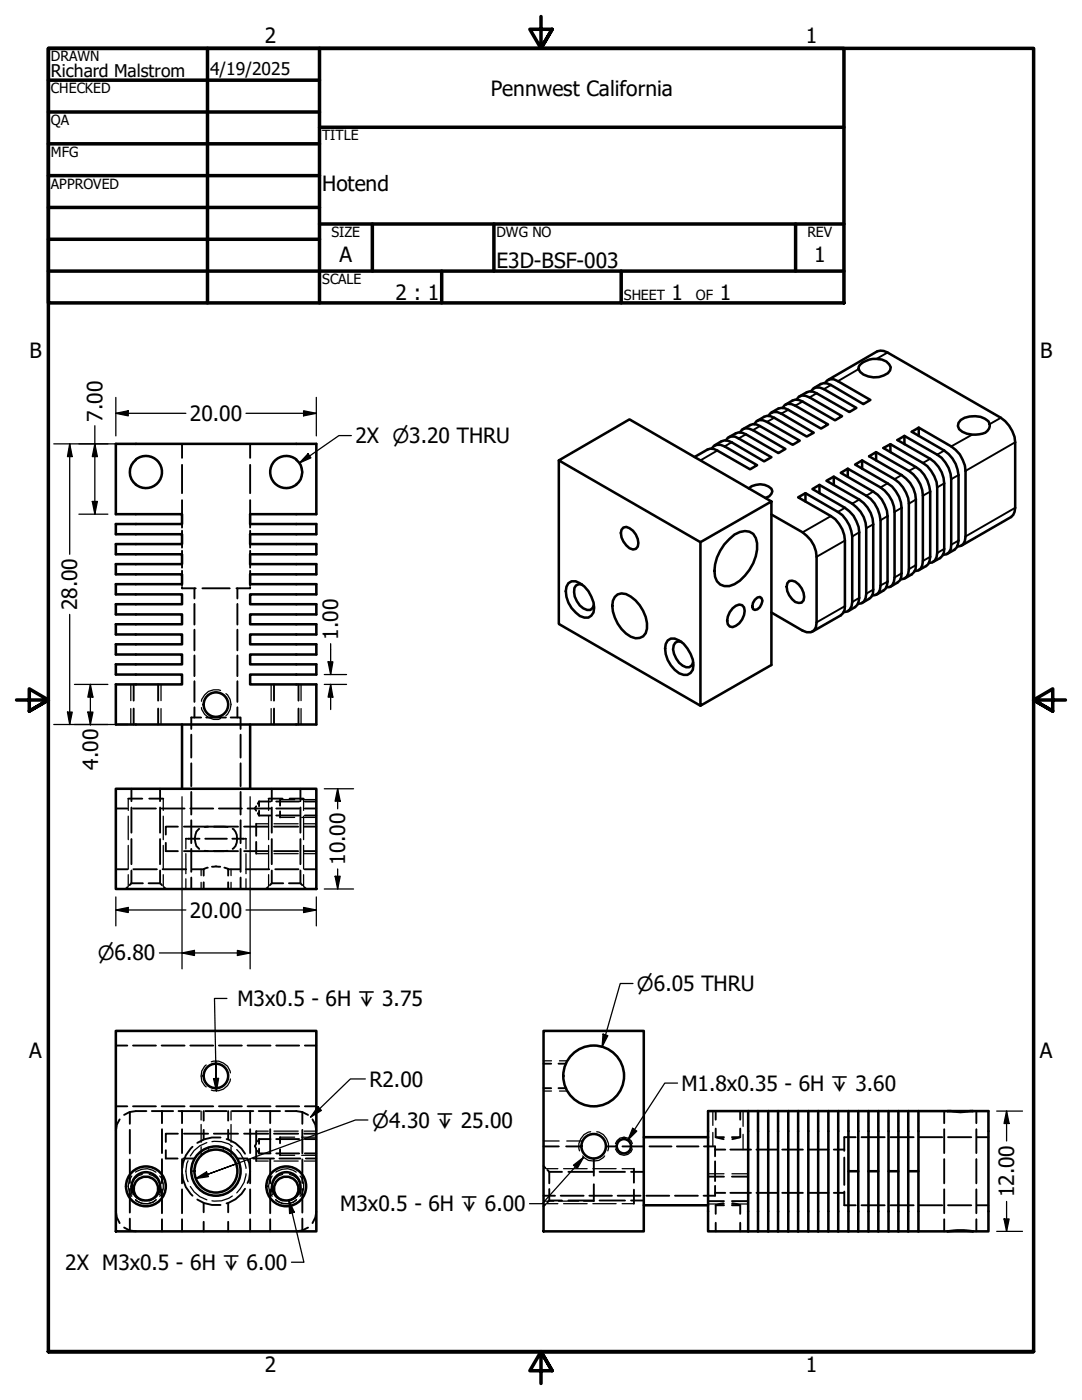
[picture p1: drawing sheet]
<svg xmlns="http://www.w3.org/2000/svg" width="216mm" height="279mm" viewBox="0 0 216 279" stroke-linecap="round" stroke-linejoin="round" font-family="sans-serif">
<!-- layer: Hidden Narrow (ANSI) -->
<g fill="none" stroke="#000" stroke-width=".25">
<path d="M26.1 136.6v3.2M32.1 136.6v3.2M44 137.8a2.85 2.85 0 0 0-3.8 2.2M45.1 138.4a2.87 2.87 0 0 1 0 4.4M54.1 136.6v3.2M60.1 136.6v3.2M25.6 159.4v2.3M26.1 141.4v3.2M32.1 141.4v3.2M32.6 159.4v2.3M40.2 141.2a2.85 2.85 0 0 0 3.8 2.2M53.6 159.4v2.3"/>
<path d="M54.1 141.4v3.2M55.9 159.6h2.9M60.1 141.4v3.2M60.2 159.6h2.9M60.6 159.4v2.3M25.6 162.9v4.7M25.6 168.7v4.7M25.6 174.6v2.3M32.6 162.9v4.7M32.6 168.7v4.7M32.6 174.6v2.3M37.1 167.4v2"/>
<path d="M37.1 170.4v4M37.1 175.4v2M40.1 173.5v1.3M40.1 176.1v1.3M46.1 173.5v1.3M46.1 176.1v1.3M49.1 167.4v2M49.1 170.4v4M49.1 175.4v2M51.1 164.4h2.4M51.1 170.4h2.4M53.6 162.9v4.7"/>
<path d="M53.6 168.7v4.7M53.6 174.6v2.3M54.7 164.4h4.8M54.7 170.4h4.8M55.9 163.1h2.9M60.2 163.1h2.9M60.6 162.9v4.7M60.6 168.7v4.7M60.6 174.6v2.3M60.7 164.4h2.4M60.7 170.4h2.4M41.1 212.5a2.87 2.87 0 0 0 0 4.4"/>
<path d="M42.2 211.9a2.94 2.94 0 0 1 3.8 2.2M46 215.3a2.84 2.84 0 0 1-3.8 2.3M108.5 217.7h1.5M108.5 211.7h1.5M111.6 217.7h1.6M111.6 211.7h1.6M26.3 234.7a3.3 3.3 0 0 0 0 4.1M27.1 239.5a3.1 3.1 0 0 0 4 0M27.1 233.9a3.4 3.4 0 0 1 4 0M27.1 239.4a2.87 2.87 0 0 0 4.1 0M28.4 234.4a2.91 2.91 0 0 0-2 4M29.8 234.4a2.91 2.91 0 0 1 2 4"/>
<path d="M31.9 234.7a3.1 3.1 0 0 1 0 4.1M37.5 231.6a5.2 5.2 0 0 0 0 4.2M38 236.8l.7 1.1 1.2 .9 1.4 .7M40.1 221.7v1.8M40.1 224.4v3.6M40.1 228.9v1.7M41.3 228l-1.4 .7-1.2 .9-.7 1.1M41.6 229v.3M41.6 229.5v.2M42.3 227.8a5.2 5.2 0 0 1 4.1 1M44.6 229v.3M44.6 229.5v.2"/>
<path d="M46.1 221.7v1.8M46.1 224.4v3.6M46.1 228.9v1.7M46.4 238.7a5.2 5.2 0 0 1-4.1 .9M47.2 229.4a5.6 5.6 0 0 1 1.9 3.8M49.1 234.3a5.6 5.6 0 0 1-1.9 3.8M51.1 225.7h2.4M51.1 231.7h2.4M54.3 234.7a3.3 3.3 0 0 0 0 4.1M54.7 225.7h4.8M54.7 231.7h4.8M55 239.4a2.96 2.96 0 0 0 4.2 0"/>
<path d="M55.1 239.5a3.1 3.1 0 0 0 4 0M55.1 233.9a3.4 3.4 0 0 1 4 0M55.9 226.9h2.9M55.9 230.6h2.9M56.4 234.4a2.91 2.91 0 0 0-2 4M57.8 234.4a2.91 2.91 0 0 1 2 4M59.9 234.7a3.1 3.1 0 0 1 0 4.1M60.2 226.9h2.9M60.2 230.6h2.9M60.7 225.7h2.4M60.7 231.7h2.4M108.5 239.7h2"/>
<path d="M108.5 227.7h3.1M109 233.2h2.3M111.4 239.7h4M112.5 233.2h4.7M113.1 227.7h3.1M116.3 230.7a2.87 2.87 0 0 0 4.3 0M116.5 239.7h2M117.9 225.9a2.94 2.94 0 0 0-2.3 3.8M118.3 233.2h4.6M119.1 225.9a2.94 2.94 0 0 1 2.2 3.8M122.8 228.2a1.75 1.75 0 0 1 1.7-1.3 1.75 1.75 0 0 1 1.7 1.3M122.8 229.3a1.75 1.75 0 0 0 1.7 1.3 1.75 1.75 0 0 0 1.7-1.3"/>
<path d="M124.1 233.2h2.4M141.3 234.3h3.2M142.2 221.7v2.9M142.2 226v2.8M146 234.3h3.3M148.3 221.7v3.1M148.3 226.4v3M109 240.2h2.3M112.5 240.2h4.7M118.3 240.2h4.6M124.1 240.2h2.4M141.3 240.3h3.2"/>
<path d="M146 240.3h3.3"/>
</g>
<!-- layer: Hidden (ANSI) -->
<g fill="none" stroke="#000" stroke-width=".38">
<path d="M36.3 88.6v2.8M36.3 92.8v5.6M36.3 99.8v2.8M49.9 88.6v2.8M49.9 92.8v5.6M49.9 99.8v2.8M36.3 104.6v.7M36.3 105.9v.7M36.3 108.6v.7M36.3 109.9v.7M36.3 112.6v.7M36.3 113.9v.7"/>
<path d="M36.3 116.6v.2M36.3 117.2v.2h2.8M38.8 117.4v2M40.4 117.4h5.4M47.4 117.4v2M49.9 104.6v.7M49.9 105.9v.7M49.9 108.6v.7M49.9 109.9v.7M49.9 112.6v.7M49.9 113.9v.7M49.9 116.6v.2"/>
<path d="M49.9 117.2v.2h-2.7M26.7 136.6v3.2M31.6 136.6v3.2M38.8 120.5v4.2M38.8 125.7v4.1M38.8 130.8v4.1M38.8 136v4.1M47.4 120.5v4.2M47.4 125.7v4.1M47.4 130.8v4.1M47.4 136v4.1M54.7 136.6v3.2"/>
<path d="M59.6 136.6v3.2M25.6 159.4h2.8M26.2 157.4v2.5M26.7 141.4v3.2M29.8 159.4h2.8M31.6 141.4v3.2M31.9 157.4v2.5M38.2 146.6v4.6M38.2 152.3v4.6M38.2 158.1v4.5M38.8 141.2v2M40.1 143.2h-1.9v2.3"/>
<path d="M41.1 143.2h4M46 143.2h2v2.3M47.4 141.2v2M48 146.6v4.6M48 152.3v4.6M48 158.1v4.5M51.7 160v.9M51.7 160l-.3 .4M51.7 160h2.3M53.6 159.4h2.8M54.2 157.4v2.5M54.7 141.4v3.2"/>
<path d="M55.1 160h4.6M55.9 159.6v1.2M57.8 159.4h2.8M59.6 141.4v3.2M59.9 157.4v2.5M60.8 160h2.3M23.1 173.5h2.4M23.1 161.4h2.3M25.5 177l-.4 .4M26.2 176.3h2.3M26.2 176.3l-.4 .4M26.2 161.2v5"/>
<path d="M26.2 167.4v5.1M26.2 173.7v2.6M26.5 161.4h4.6M26.6 173.5h4.7M29.7 176.3h2.2M31.9 176.3l.4 .4M31.9 161.2v5M31.9 167.4v5.1M31.9 173.7v2.6M32.3 161.4h4.5M32.4 173.5h4.7M32.7 177l.4 .4"/>
<path d="M33.1 168.2v1.7h2.4M35.5 165h-2.4v1.6M36.7 165h4.8M36.7 169.9h4.8M37.1 167.4h.2M37.5 167.4h2.3M38 161.4h4.5M38.2 163.7v4.6M38.2 169.4v4.6M38.2 175.1v2.3M38.3 173.5h2.3M39.8 165.4a2.69 2.69 0 0 0 0 4"/>
<path d="M40.6 173.5v1.3M40.6 176.1v1.3M40.8 165h4.6M40.8 169.8h4.6M41 167.4h4.3M41.5 173.2l-.9 .3M42.3 173h1.6M42.7 165h4.8M42.7 169.9h4.8M43.7 161.4h4.6M44.8 173.2l.7 .3M45.5 173.5v1.3"/>
<path d="M45.5 176.1v1.3M45.5 173.5h2.4M46.4 167.4h2.3M46.4 165.4a2.69 2.69 0 0 1 0 4M48 163.7v4.6M48 169.4v4.6M48 175.1v2.3M48.7 165h4.8M48.7 169.9h4.8M48.9 167.4h.2M49.1 173.5h4.6M49.4 161.4h4.6"/>
<path d="M51.1 164.4v2.4M51.1 168v2.4M51.1 160.9l-.2 .5 .2 .4M51.4 162.3l.3 .5M51.7 161.8v1M51.7 162.8h2.3M53.5 177l-.4 .4M54.2 176.3h2.3M54.2 176.3l-.4 .4M54.2 161.2v5M54.2 167.4v5.1M54.2 173.7v2.6"/>
<path d="M54.7 165h4.8M54.7 169.9h4.8M54.9 173.5h4.7M55.1 162.8h4.6M55.1 161.4h4.6M55.9 161.9v1.2M57.7 176.3h2.2M59.9 176.3l.4 .4M59.9 161.2v5M59.9 167.4v5.1M59.9 173.7v2.6M60.7 177l.4 .4"/>
<path d="M60.7 165h2.4M60.7 169.9h2.4M60.8 173.5h2.3M60.8 162.8h2.3M60.8 161.4h2.3M23.1 208.7h2.3M26.5 208.7h4.6M32.3 208.7h4.5M38 208.7h4.5M43.7 208.7h4.6M49.4 208.7h4.6M55.1 208.7h4.6"/>
<path d="M60.8 208.7h2.3M108.5 217.2h1.5M108.5 212.3h1.5M111.4 217.2h1.5M111.4 212.3h1.5M23.1 220.8h2.3M23.9 223.4l-.6 1.1-.2 1.2M25.9 221.9v2.4M25.9 225.5v4.7M25.9 231.4v4.7M25.9 237.3v4.7M26.5 220.8h4.6"/>
<path d="M27.4 239l1 .6M29.2 221.7h-2.1l-1.3 .2-1 .6M30.3 221.7h4.2M30.9 239l-1.2 .6M32.3 220.8h4.5M32.3 221.7v2.5M32.3 225.4v4.7M32.3 231.3v4.9M32.3 237.4v4.7M33.1 229.6v1.6h2.3M35.5 226.3h-2.4v1.6M35.6 221.7h4.3"/>
<path d="M36.3 221.7v2.5M36.3 225.4v4.7M36.3 231.3v4.9M36.3 237.4v4.7M36.4 234.3a6.1 6.1 0 0 0 2 4.3M36.6 231.2h2.3M36.7 226.3h4.8M38 220.8h4.5M38.4 228.9a6.2 6.2 0 0 0-2 4.2M39.4 239.4a6.9 6.9 0 0 0 4.6 1.1M40.6 221.7v1.9M40.6 225.5v1.9"/>
<path d="M41 221.7h4.2M42.7 226.3h4.8M43.7 220.8h4.6M44 227a6.9 6.9 0 0 0-4.6 1.1M45.2 227.3a6.1 6.1 0 0 1 3.7 3M45.5 221.7v1.9M45.5 225.5v1.9M46.3 221.7h4.2M47.3 231.2h2.1M48.7 226.3h4.8M48.9 237.2a6.1 6.1 0 0 1-3.7 3M49.4 231.4a5.7 5.7 0 0 1 0 4.7"/>
<path d="M49.4 220.8h4.6M49.9 221.7v2.5M49.9 225.4v4.7M49.9 231.3v4.9M49.9 237.4v4.7M50.5 231.2h4.2M51.1 228.3l-.2 .4 .2 .5M51.1 225.7v2.5M51.1 229.4v2.3M51.4 229.7l.3 .5M51.6 221.7h4.3M51.7 227.3v1"/>
<path d="M51.7 229.2v1M51.7 227.3l-.3 .5M51.7 227.3h2.3M51.7 230.2h2.3M53.9 221.7v2.5M53.9 225.4v4.7M53.9 231.3v4.9M53.9 237.4v4.7M54.7 226.3h4.8M55.1 227.3h4.6M55.1 230.2h4.6M55.1 220.8h4.6"/>
<path d="M55.4 239l1.1 .6M55.8 231.2h4.1M55.9 226.9v1.3M55.9 229.4v1.2M57 221.7h2.1l1.2 .2 1.2 .6M58.9 239l-1.2 .6M60.3 221.9v2.4M60.3 225.5v4.7M60.3 231.4v4.7M60.3 237.3v4.7M60.7 226.3h2.4M60.8 227.3h2.3"/>
<path d="M60.8 230.2h2.3M60.8 220.8h2.3M61 231.2h2.1M62.4 223.4l.5 1.1 .2 1.2M108.5 238.6h2.2M108.5 228.8h3M108.5 232.7l.3 .4M109.2 233.5l.4 .4M109.6 233.9v2.3M109.6 237.3v2.3M109.6 239.6l-.4 .4M109.6 239.6h2.5"/>
<path d="M109.6 233.9h2.5M111.9 238.6h4.6M113 228.8h3M113.4 239.6h5M113.4 233.9h5M117.6 238.6h4.5M118.5 231.2v3.4M118.5 236.3v3.4M119.6 239.6h5.1M119.6 233.9h5.1M120.9 228.8h2.2M123.3 238.6h4.5"/>
<path d="M124.2 228.8h4.3M125.9 239.6h2.6M125.9 233.9h2.6M126.5 233.2v2.8M126.5 237.4v2.8M129 238.6h4.5M129.6 228.8h4.4M134.7 238.6h4.6M135.1 228.8h4.3M140.5 228.8h2.2v2M141.3 239.7h3.2M141.3 234.8h3.2"/>
<path d="M142.7 231.8v3.9M142.7 236.7v1.9h-2.3M142.7 238.1h2M142.7 229.4h2M142.8 226.9l1.6 .4M142.8 226.9h1.7M142.8 221.7v1.8M142.8 225.2v1.7M145.7 238.1h4.2M145.7 229.4h4.2M146 226.9h1.7M146 239.7h3.3"/>
<path d="M146 234.8h3.3M147.7 226.9l-1.6 .4M147.7 221.7v1.8M147.7 225.2v1.7M150.9 238.1h4.2M150.9 229.4h4.2M156.1 238.1h4.1M156.1 229.4h4.1M161.2 238.1h4.2M161.2 229.4h4.2M166.4 238.1h2.1M166.4 229.4h2.1"/>
<path d="M168.5 231v5.5M168.5 237.8v2.7h2.3M170.8 226.9h-2.3v2.8M171.9 226.9h4.6M177.7 226.9h4.6M183.5 226.9h4.5M188.4 221.7v2.5M188.4 225.4v4.7M188.4 231.3v4.9M188.4 237.4v4.7M189.2 226.9h4.6M194.8 221.7v2.5"/>
<path d="M194.8 225.4v4.7M194.8 231.3v4.9M194.8 237.4v4.7M194.9 226.9h2.3M23.1 241.7l.2 1.3 .6 1.1M24.8 245l1 .6 1.3 .1M25.9 243.2v2.4M32.3 243.3v2.4M36.3 243.3v2.4M40.6 240.1v1.8M40.6 243.8v1.9M45.5 240.1v1.8"/>
<path d="M45.5 243.8v1.9M49.9 243.3v2.4M53.9 243.3v2.4M60.3 243.2v2.4M61.5 245l-1.2 .6-1.2 .1M63.1 241.7l-.2 1.3-.5 1.1M108.8 240.3l-.3 .4M142.8 240.5h1.7M142.8 240.5v1.8M142.8 244v1.7M144.4 240.2l-1.6 .3M146 240.5h1.7"/>
<path d="M146.1 240.2l1.6 .3M147.7 240.5v1.8M147.7 244v1.7M171.9 240.5h4.6M177.7 240.5h4.6M183.5 240.5h4.5M188.4 243.3v2.4M189.2 240.5h4.6M194.8 243.3v2.4M194.9 240.5h2.3"/>
</g>
<!-- layer: Visible (ANSI) -->
<g fill="none" stroke="#000" stroke-width=".51">
<path d="M158.9 79.8a1.69 1.69 0 0 1 2.6-.5l6.5 3.8-1.4 .8-7.2-4.1h-.7l-.6 .1-1.4 .9M161.8 78.1a1.77 1.77 0 0 1 2.6-.4l6.5 3.7-1.4 .8-7.3-4-.7-.1-.5 .2-1.5 .8M164.6 76.5a1.74 1.74 0 0 1 2.6-.4l6.5 3.7-1.4 .8-6.5-3.8-.8-.3h-.6l-.6 .1-1.4 .9M165.2 75.8l9.9-5.7 1.2-.1 .8 .4 22.6 13a6.4 6.4 0 0 1 2.9 4.9v13l-.4 1.4-.5 .5-9.9 5.7M171.8 72.6l.5-.3a4.7 4.7 0 0 1 4.5-.2l.6 .6 .3 .6-.1 .6a3.9 3.9 0 0 1-4.4 1.2 1.97 1.97 0 0 1-1.9-1.8zM23.1 88.6h40v14h-13.2v2h13.2v2h-13.2v2h13.2v2h-13.2v2h13.2v2h-13.2v2h13.2v2h-13.2v2h13.2v2h-13.2v2h13.2v2h-13.2v2h13.2v2h-13.2v2h13.2v2h-13.2v2h13.2v8h-40v-8h13.2v-2h-13.2v-2h13.2v-2h-13.2v-2h13.2v-2h-13.2v-2h13.2v-2h-13.2v-2h13.2v-2h-13.2v-2h13.2v-2h-13.2v-2h13.2v-2h-13.2v-2h13.2v-2h-13.2v-2h13.2v-2h-13.2zM27.1 91.7a3.2 3.2 0 0 1 4.4 .3 3.2 3.2 0 0 1 0 4.4 3.2 3.2 0 0 1-4.4 .3M27.1 91.8a3.1 3.1 0 0 0 0 4.9M59.1 91.7a3.2 3.2 0 0 0-5 1.5 3.2 3.2 0 0 0 3.2 4.2 3.2 3.2 0 0 0 2.7-4.6l-.9-1M111.5 91.9v32.6l28.3 16.3M142 89.5a1.81 1.81 0 0 1 2.6-.4l6.5 3.7-1.4 .9-7.3-4.1-.7-.1-.5 .2-2.6 1.5M144.8 87.9a1.65 1.65 0 0 1 2.6-.4l6.5 3.7-1.4 .9-6.5-3.8-.8-.4h-.6l-.6 .2-1.4 .8"/>
<path d="M147.6 86.3a1.69 1.69 0 0 1 2.6-.4l6.5 3.7-1.4 .8-7.2-4-.7-.1-.6 .2-1.4 .7M149.4 97.5a3.4 3.4 0 0 1 4.5 0l.2 .5-.2 .6-.4 .5-.8 .3M150.5 84.6a1.61 1.61 0 0 1 2.5-.4l6.6 3.7-1.4 .9-7.3-4.1-.7-.1-.5 .2-1.5 .9M153.3 83a1.81 1.81 0 0 1 2.6-.5l6.5 3.9-1.4 .7-7.3-4-.7-.1-.5 .2-1.4 .8M156.1 81.4a1.61 1.61 0 0 1 2.6-.4l6.5 3.7-1.4 .8-7.2-4h-1.3l-1.4 .9M160.7 98.4v1.7M163.5 96.8v1.6M166.4 95.1v1.7M169.2 93.5v1.6M172 91.9v1.6M174.8 91.9v-1.7l-1.4 .9 6.5 3.7a6 6 0 0 1 2.9 4.9l-.1 13.9-.8 1-1.4 .8M174.8 90.2l6.6 3.8a6.2 6.2 0 0 1 2.7 4.9v13.1a1.69 1.69 0 0 1-1.6 2"/>
<path d="M177.7 90.2v-1.6l-1.4 .8 6.5 3.8a6.1 6.1 0 0 1 2.8 4.9v13l-.4 1.5-1.9 1.2M177.7 88.6l6.4 3.8a6.4 6.4 0 0 1 2.9 4.9v13.1a1.67 1.67 0 0 1-1.6 1.9M180.5 88.6v-1.6l-1.4 .8 6.5 3.8a6.2 6.2 0 0 1 2.8 4.9l-.1 13.8-.3 .6-.4 .5-1.4 .7M180.5 87l6.5 3.7a6.2 6.2 0 0 1 2.8 4.9v13.1a1.69 1.69 0 0 1-1.6 2M183.3 87v-1.7l-1.4 .9 6.5 3.7a6.4 6.4 0 0 1 2.9 4.9v13.1l-.4 1.4-.5 .4-1.4 .9M183.3 85.3l6.5 3.8a6 6 0 0 1 2.9 4.9v13.1a1.69 1.69 0 0 1-1.7 2M191.7 83.8a4.7 4.7 0 0 1 5.5 .3 1.63 1.63 0 0 1-1.2 2.5 5 5 0 0 1-4.6-.9l-.3-.7 .2-.6zM113.4 116.4l.6-.4a4.2 4.2 0 0 1 4 3.1 3.4 3.4 0 0 1 0 3.8 2.21 2.21 0 0 1-3.1-.7 5.5 5.5 0 0 1-1.9-5.1zM116.1 116.6h-.6l-.6 .2a2.91 2.91 0 0 0 .2 3.2 2.77 2.77 0 0 0 2.7 1.7l.4-.4 .3-.5M122.7 119.1a2.18 2.18 0 0 1 3.2 0 7.5 7.5 0 0 1 3.2 6.4 2.04 2.04 0 0 1-3.2 1.6 7.3 7.3 0 0 1-3.6-7.2zM124.4 105.3l.6-.1a3.4 3.4 0 0 1 2.3 3.9l-.4 .4-.6 .2a3.5 3.5 0 0 1-2.3-4zM145.5 107.6a4 4 0 0 1 4-1.5 3.1 3.1 0 0 1 1.6 3.6 9.5 9.5 0 0 1-4.5 6.9 2.58 2.58 0 0 1-3 0 2.58 2.58 0 0 1-1-2.7 8.9 8.9 0 0 1 2.9-6.3z"/>
<path d="M150.6 119.7l.5-.4 .5-.2 .4 .3 .1 .5a1.91 1.91 0 0 1-1.5 1.8l-.4-.2-.1-.5 .1-.7zM153.9 100.1l-14.1 8.1-28.3-16.3 14.1-8.2 28.3 16.4v32.6l-14.1 8.1v-32.6M153.9 102.7l6.2 3.5a6.2 6.2 0 0 1 2.8 4.9v13.1l-.1 1a1.66 1.66 0 0 1-2.7 .7l-6.2-3.7M157.5 116a2.22 2.22 0 0 1 2.5 1.4 2.2 2.2 0 0 1 0 2.9h-.6a3.4 3.4 0 0 1-2.4-3.2l.1-.7zM174 118.9a1.69 1.69 0 0 0 1.7-2.1v-13a6.4 6.4 0 0 0-2.9-4.9l-6.4-3.8-1.5 .8 6.5 3.8a6.2 6.2 0 0 1 2.8 4.9v13.9l-.3 .6-.5 .4-1.4 .8M176.8 117.2h.7l.6-.4 .3-.7 .1-.8v-13.1a6.1 6.1 0 0 0-2.8-4.9l-6.5-3.8-1.4 .9 6.4 3.7a6 6 0 0 1 2.9 4.9v13.1l-.4 1.4-1.8 1.2M179.7 115.6a1.69 1.69 0 0 0 1.7-2v-13.1a6.4 6.4 0 0 0-2.9-4.9l-6.5-3.7-1.4 .8 6.5 3.8a6.2 6.2 0 0 1 2.8 4.8l-.1 13.9-.2 .6-1.9 1.3M133.2 127.8l.7-.4a3.7 3.7 0 0 1 3.3 2 5 5 0 0 1 1 4.3 1.74 1.74 0 0 1-2.7 .7 5.8 5.8 0 0 1-2.7-5.9zM136 128.1l-.7-.1a1.71 1.71 0 0 0-.8 2.5 3.9 3.9 0 0 0 2.4 2.7h.6l.5-.4 .3-.6M146.2 121.4l.6-.5 .7-.2 .6 .1a2.2 2.2 0 0 1 0 2.8l-.6 .8-.7 .5-.6 .3-.6-.2a2.2 2.2 0 0 1 0-2.8zM168.3 122.2a1.77 1.77 0 0 0 1.8-2.1v-13a6.4 6.4 0 0 0-2.9-4.9l-6.5-3.8-1.4 .9 6.5 3.7a6.2 6.2 0 0 1 2.8 4.9l-.1 13.8-.3 .7-.4 .4-5.7 3.2M171.2 120.5a1.69 1.69 0 0 0 1.6-2v-13.1a6.1 6.1 0 0 0-2.7-4.9l-6.6-3.7-1.4 .8 6.5 3.7a6 6 0 0 1 2.8 4.9v13.1l-.3 1.4-.5 .5-1.4 .8"/>
<path d="M23.1 157.4h40v20h-40zM36.3 144.6v12.8M49.9 144.6v12.8M23.1 205.7h40v40h-40zM108.5 205.7h20v40h-20zM27.4 239a2.44 2.44 0 0 1 0-3.5 2.44 2.44 0 0 1 3.4 0 2.44 2.44 0 0 1 .1 3.5M55.4 239a2.44 2.44 0 0 1 0-3.5 2.44 2.44 0 0 1 3.4 0 2.44 2.44 0 0 1 .1 3.5M128.5 226.9h12.8M149.3 221.7v24M151.3 221.7v24M153.3 221.7v24M155.3 221.7v24"/>
<path d="M157.3 221.7v24M159.3 221.7v24M161.3 221.7v24M163.3 221.7v24M165.3 221.7v24M167.3 221.7v24M169.3 233.7h2M169.3 221.7v24M171.3 221.7v24M173.3 233.7h2M173.3 221.7v24M175.3 221.7v24"/>
<path d="M177.3 233.7h2M177.3 221.7v24M179.3 221.7v24M181.2 233.7h2.1M181.2 221.7v24M183.3 221.7v24M189.1 221.7a16.6 16.6 0 0 0 5 0M128.5 240.5h12.8M149.3 245.7h-8v-24h55.9v24h-3.1M149.3 245.7h44.8M189.1 245.7a16.6 16.6 0 0 1 5 0"/>
<circle cx="43.1" cy="140.6" r="2.44"/>
<circle cx="43.1" cy="214.7" r="2.44"/>
<circle cx="118.5" cy="214.7" r="6.1"/>
<circle cx="29.1" cy="236.8" r="2.83"/>
<circle cx="29.1" cy="236.8" r="4"/>
<circle cx="43.1" cy="233.7" r="4.3"/>
<circle cx="43.1" cy="233.7" r="4.9"/>
<circle cx="57.1" cy="236.8" r="2.83"/>
<circle cx="57.1" cy="236.8" r="4"/>
<circle cx="118.5" cy="228.8" r="2.44"/>
<circle cx="124.5" cy="228.8" r="1.43"/>
</g>
<!-- layer: Visible Narrow (ANSI) -->
<g fill="none" stroke="#000" stroke-width=".38">
<path d="M162.9 78.5l-1.4 .8M165.8 76.8l-1.4 .9M171.3 73.7l-4.1 2.4M177.1 70.4l-2.2 1.2M143.1 89.9l-3.3 2M146 88.3l-1.4 .8M148.8 86.7l-1.4 .8M151.6 85l-1.4 .9M154.5 83.4l-1.5 .8M157.3 81.8l-1.4 .7M160.1 80.1l-1.4 .9M171.4 99.7l-1.3 .8"/>
<path d="M174.2 98.1l-1.4 .8M177.1 96.5l-1.4 .8M179.9 94.8l-1.4 .8M182.8 93.2l-1.4 .8M182.8 99.7l-1.4 .8M185.6 91.6l-1.5 .8M185.6 98.1l-1.5 .8M188.4 89.9l-1.4 .8M188.4 96.5l-1.4 .8M191.3 94.8l-1.5 .8M194 86.7l-4.2 2.4M199.7 83.4l-2.2 1.2"/>
<path d="M202.6 88.3l-9.9 5.7M165.8 103l-5.7 3.2M168.6 101.3l-1.4 .9M168.6 107.9l-5.7 3.2M171.4 119.3l-1.3 .8M171.4 106.2l-1.3 .9M174.2 117.7l-1.4 .8M174.2 104.6l-1.4 .8M177.1 116.1l-1.4 .7M177.1 103l-1.4 .8M179.9 114.4l-1.4 .9M179.9 101.3l-1.4 .9"/>
<path d="M182.8 112.8l-1.4 .8M185.6 111.1l-1.5 .9M188.4 109.5l-1.4 .9M191.3 107.9l-1.5 .8M202.6 101.3l-9.9 5.8M168.6 121l-5.7 3.2"/>
</g>
<!-- layer: Border (ANSI) -->
<g fill="none" stroke="#000" stroke-width=".7">
<path d="M9.7 9.7h158.7v50.8h-158.7zM9.7 16h54.1M41.4 9.7v50.8M63.8 9.7v50.8M107.9 3.3v6.4l-2.2-3.9h4.5l-2.3 3.9 2.3-3.9M9.7 22.4h54.1M9.7 28.7h54.1M9.7 35.1h54.1M63.8 25.4h104.6M9.7 41.4h54.1M9.7 47.8h54.1M9.7 54.1h158.7"/>
<path d="M63.8 44.7h104.6M74.3 44.7v9.4M88.1 54.1v6.4M98.6 44.7v9.4M124 54.1v6.4M158.7 44.7v9.4M3.3 139.7h6.4l-3.9-2.2v4.4l3.9-2.2-3.9 2.2M212.6 139.7h-6.4l3.9-2.2v4.4l-3.9-2.2 3.9 2.2M9.7 269.7v-260h196.5v260h-196.5h196.5M110.2 273.6l-2.3-3.9 2.3 3.9h-4.5l2.2-3.9v6.4"/>
</g>
<!-- layer: Dimension (ANSI) -->
<g fill="none" stroke="#000" stroke-width=".25">
<path d="M23.1 79.3v7.7M63.1 79.3v7.7M10.7 88.6h14.8M13.9 88.6l.5 2.5h-.9zM13.9 88.6v22M18.9 88.6l.5 2.5h-1zM18.9 85v17.6M23.1 82.5l2.5-.5v1zM23.1 82.5h14M49.1 82.5h14M60.6 82l2.5 .5-2.5 .5zM15.7 102.6h5.8"/>
<path d="M18.4 100.1h1l-.5 2.5zM13.9 122.6v22M14.9 136.6h6.6M18 136.6l.5 2.5h-1zM18 136.6v8.1M64.7 136.6h4.5M64.7 134.6h4.5M65.5 132.1h.9l-.4 2.5zM66 136.6l.4 2.5h-.9zM66 128.5v6.1M66 136.6v5M10.7 144.6h14.8"/>
<path d="M13.5 142.1h.9l-.5 2.5zM17.5 142.1h1l-.5 2.5zM36.3 159v34.4M49.9 159v34.4M64.7 157.4h5.8M67.4 157.4l.5 2.5h-1zM67.4 157.4v4M23.1 179v5.8M63.1 179v5.8M64.7 177.4h5.8M66.9 174.9h1l-.5 2.5zM67.4 173.4v4"/>
<path d="M23.1 181.6l2.5-.5v1zM23.1 181.6h14M31.8 190.2h18.1M36.3 190.2l2.5-.5v1zM47.4 189.7l2.5 .5-2.5 .5zM49.1 181.6h14M60.6 181.1l2.5 .5-2.5 .5zM72.9 215.3h-3l-7.9 7.6M63.4 220.9l.7 .7-2.1 1.3zM198.9 221.7h5.1M200.9 221.7l.5 2.5h-1.1zM200.9 221.7v6"/>
<path d="M200.9 239.8v5.9M198.9 245.7h5.1M200.3 243.3h1.1l-.5 2.4z"/>
</g>
<g fill="#000">
<path d="M13.9 88.6l.5 2.5h-.9zM18.9 88.6l.5 2.5h-1zM23.1 82.5l2.5-.5v1zM60.6 82l2.5 .5-2.5 .5zM18.4 100.1h1l-.5 2.5zM18 136.6l.5 2.5h-1zM65.5 132.1h.9l-.4 2.5zM66 136.6l.4 2.5h-.9zM13.5 142.1h.9l-.5 2.5zM17.5 142.1h1l-.5 2.5zM67.4 157.4l.5 2.5h-1zM66.9 174.9h1l-.5 2.5z"/>
<path d="M23.1 181.6l2.5-.5v1zM36.3 190.2l2.5-.5v1zM47.4 189.7l2.5 .5-2.5 .5zM60.6 181.1l2.5 .5-2.5 .5zM63.4 220.9l.7 .7-2.1 1.3zM200.9 221.7l.5 2.5h-1.1zM200.3 243.3h1.1l-.5 2.4z"/>
</g>
<!-- layer: Symbol (ANSI) -->
<g fill="none" stroke="#000" stroke-width=".25">
<path d="M60.1 93a3.2 3.2 0 0 1 0 2.4M61.5 90.6l.5 .8-2.2 1zM70.1 86.9h-2.5l-7.8 5.5M45.3 199.3h-2.5l.3 16v-3.6M126.3 196.3h-2.5l-3.7 12.6M42.6 215.3l1-.1-.4 2.5zM43.1 215.3l.1 2.4M120.3 206.4l1 .3-1.2 2.2zM135.2 216.2h-2.5l-7.4 11.3M39.1 235.2l2.1-1.3 .4 .9zM41.4 234.4l-2.3 .8M57.7 239.6l1 2.3-.9 .3z"/>
<path d="M57.7 239.6l2.9 12.3h-2.4M73.4 223.5h-2.5l-29.5 10.9 5.7-2.1M114.4 232.5l2.1-1.6-1.3 2.3zM116.5 230.9l-8.3 9.3h-2.5M126.2 225.2l.9 .5-1.8 1.8z"/>
</g>
<path d="M61.5 90.6l.5 .8-2.2 1zM42.6 215.3l1-.1-.4 2.5zM120.3 206.4l1 .3-1.2 2.2zM39.1 235.2l2.1-1.3 .4 .9zM114.4 232.5l2.1-1.6-1.3 2.3zM126.2 225.2l.9 .5-1.8 1.8zM57.7 239.6l1 2.3-.9 .3z" fill="#000"/>
<g font-size="4.2">
<text x="52.8" y="8.6">2</text>
<text x="160.8" y="8.6">1</text>
<text x="97.9" y="19.1">Pennwest California</text>
<text x="64.3" y="38.2">Hotend</text>
<text x="67.8" y="52.2">A</text>
<text x="99.1" y="53.5">E3D-BSF-003</text>
<text x="162.4" y="52.2">1</text>
<text x="78.9" y="59.9">2 : 1</text>
<text x="134" y="59.9">1</text>
<text x="143.6" y="59.9">1</text>
<text x="5.9" y="71.4">B</text>
<text x="207.6" y="71.4">B</text>
<text x="20.4" y="84.1" transform="rotate(-90 20.4 84.1)">7.00</text>
<text x="37.9" y="84">20.00</text>
<text x="70.9" y="88.5">2X ⌀3.20 THRU</text>
<text x="15.4" y="121.8" transform="rotate(-90 15.4 121.8)">28.00</text>
<text x="67.5" y="127.7" transform="rotate(-90 67.5 127.7)">1.00</text>
<text x="19.6" y="153.6" transform="rotate(-90 19.6 153.6)">4.00</text>
<text x="68.9" y="172.6" transform="rotate(-90 68.9 172.6)">10.00</text>
<text x="37.9" y="183.1">20.00</text>
<text x="47.4" y="200.8">M3x0.5 - 6H ↧ 3.75</text>
<text x="5.8" y="211.1">A</text>
<text x="207.5" y="211.1">A</text>
<text x="73.7" y="216.9">R2.00</text>
<text x="136" y="217.7">M1.8x0.35 - 6H ↧ 3.60</text>
<text x="202.4" y="239" transform="rotate(-90 202.4 239)">12.00</text>
<text x="67.9" y="241.7">M3x0.5 - 6H ↧ 6.00</text>
<text x="13" y="253.4">2X M3x0.5 - 6H ↧ 6.00</text>
<text x="52.8" y="273.8">2</text>
<text x="160.8" y="273.8">1</text>
</g>
<g font-size="3.9">
<text x="19.5" y="191.6">⌀6.80</text>
<text x="127.1" y="197.8">⌀6.05 THRU</text>
<text x="74.2" y="225">⌀4.30 ↧ 25.00</text>
</g>
<g font-size="3.5">
<text x="10.2" y="15.4">Richard Malstrom</text>
<text x="41.9" y="14.9">4/19/2025</text>
</g>
<g font-size="2.8">
<text x="10.2" y="12.2">DRAWN</text>
<text x="10.2" y="18.6">CHECKED</text>
<text x="10.2" y="25">QA</text>
<text x="64.3" y="27.9">TITLE</text>
<text x="10.2" y="31.3">MFG</text>
<text x="10.2" y="37.7">APPROVED</text>
<text x="66.2" y="47.3">SIZE</text>
<text x="99.1" y="47.3">DWG NO</text>
<text x="161.1" y="47.2">REV</text>
<text x="64.3" y="56.7">SCALE</text>
<text x="124.5" y="59.9">SHEET</text>
<text x="138.9" y="59.9">OF</text>
</g>
</svg>
